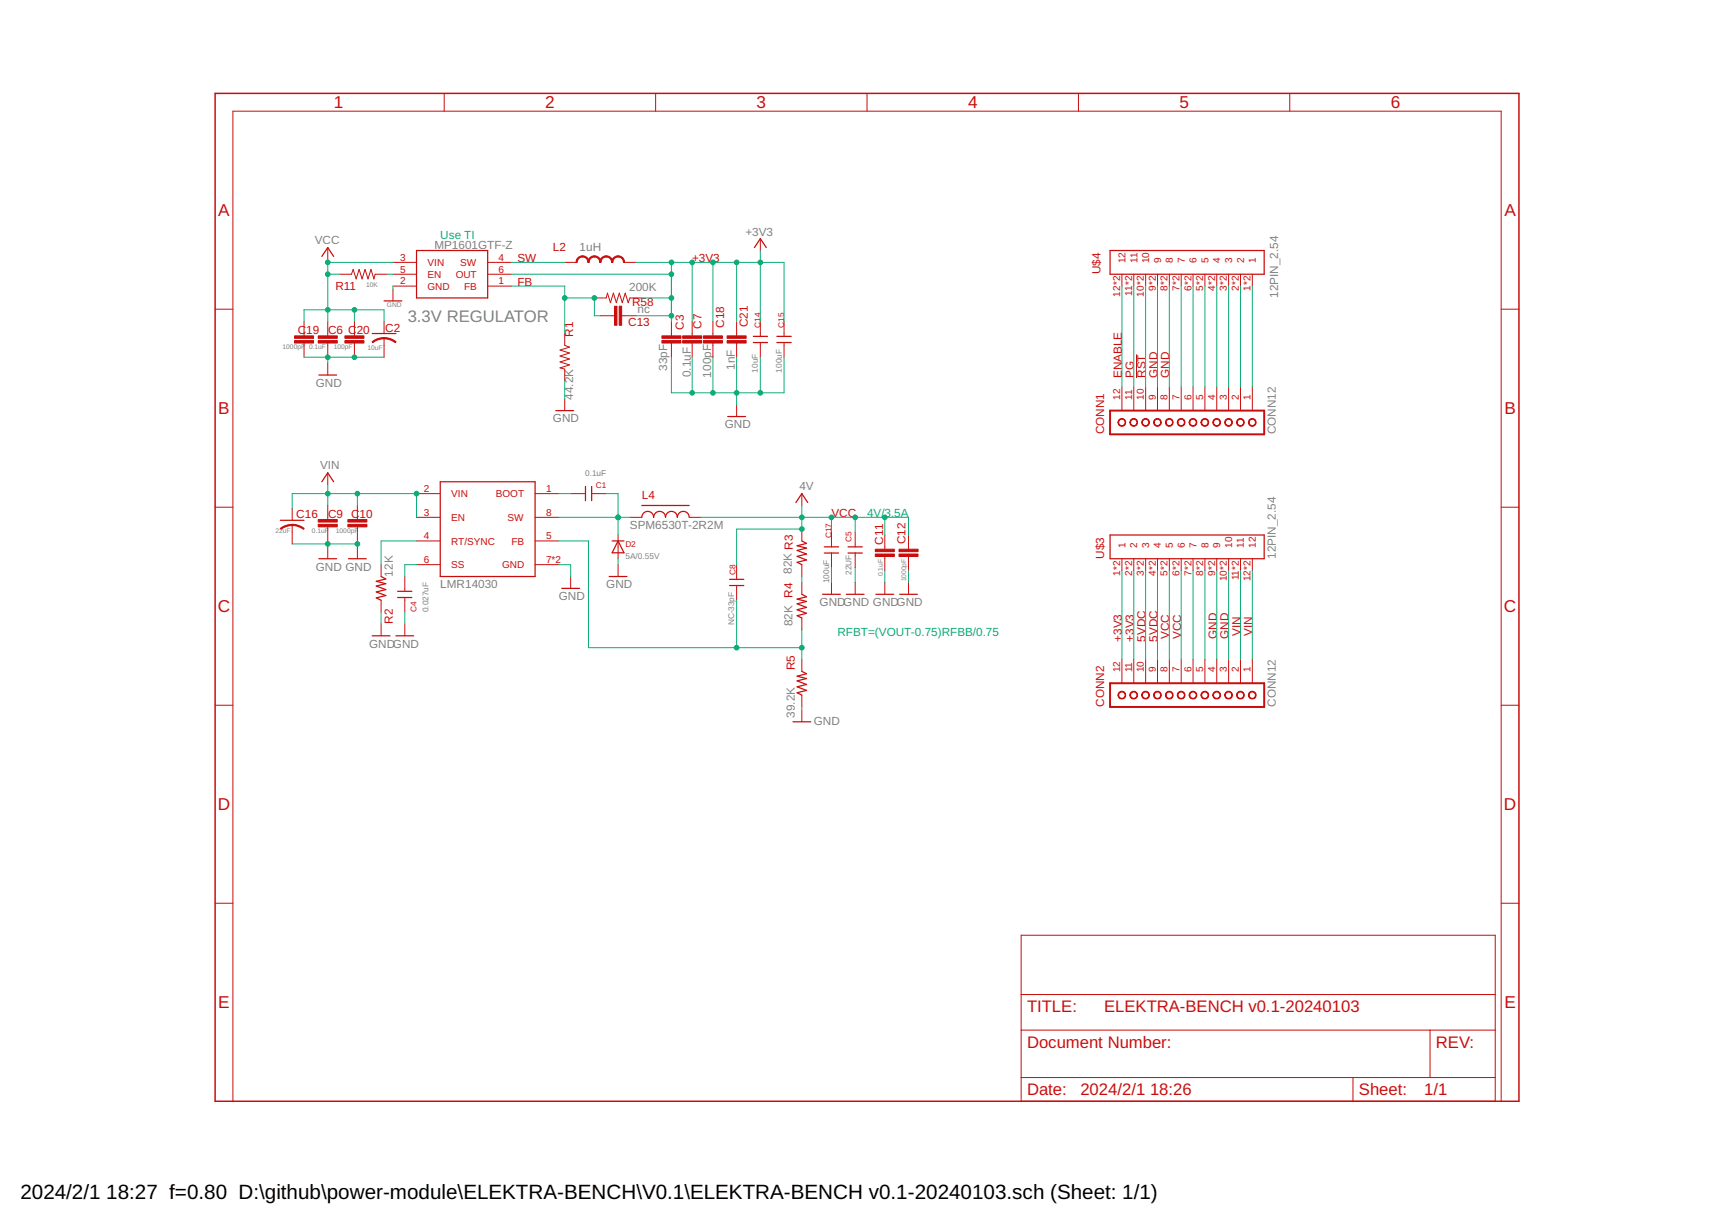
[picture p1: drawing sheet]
<svg xmlns="http://www.w3.org/2000/svg" width="297mm" height="210mm" viewBox="0 0 297 210" stroke-linecap="round" stroke-linejoin="round" font-family="sans-serif">
<g fill="none" stroke="#c90d0c" stroke-width=".17">
<path d="M76.1 16v3M112.4 16v3M148.6 16v3M184.8 16v3M221.1 16v3M36.9 53h3M52.1 55.1v2.5M52.1 58.8v2.4M56.2 42.4v2M56.2 55.1v2.5M56.2 58.8v2.4M58.2 47h2l.3-.8 .5 1.6 .6-1.6 .5 1.6 .5-1.6 .5 1.6 .5-1.6 .5 1.6 .2-.8h2"/>
<path d="M60.7 55.1v2.5M60.7 58.8v2.4M65.8 55.1v2M65.8 58v3.2M67.4 47h4M67.4 45h4M67.4 49h4M67.4 49.5v2.1M83.6 47h4.1M83.6 45h4.1M83.6 49h4.1M96.8 45h2"/>
<path d="M96.8 57.1v2.1l.8 .3-1.6 .5 1.6 .5-1.6 .5 1.6 .5-1.6 .5 1.6 .5-1.6 .5 .8 .2v2.1M101.9 51.1h2l.2-.9 .5 1.7 .5-1.7 .5 1.7 .6-1.7 .5 1.7 .5-1.7 .5 1.7 .3-.8h2M102.9 54.1h2.4M106.6 54.1h2.4M107 45h2M115.1 55.1v2.5M115.1 58.8v2.4M118.6 55.1v2.5M118.6 58.8v2.4M122.2 55.1v2.5M122.2 58.8v2.4M126.3 55.1v2.5"/>
<path d="M126.3 58.8v2.4M130.3 40.9v2M130.3 55.1v2.6M130.3 58.7v2.5M134.4 55.1v2.6M134.4 58.7v2.5M192.3 47v2M194.3 47v2M196.4 47v2M198.4 47v2M200.4 47v2M202.5 47v2"/>
<path d="M204.5 47v2M206.5 47v2M208.6 47v2M210.6 47v2M212.6 47v2M214.7 47v2M257.3 53h3M56.2 62.2v2.1M96.8 68.3v2.1M126.3 69.3v2.1M192.3 66.3v4.1M194.3 66.3v4.1"/>
<path d="M194.8 60.7v4.1M196.4 66.3v4.1M198.4 66.3v4.1M200.4 66.3v4.1M202.5 66.3v4.1M204.5 66.3v4.1M206.5 66.3v4.1M208.6 66.3v4.1M210.6 66.3v4.1M212.6 66.3v4.1M214.7 66.3v4.1M36.9 86.9h3"/>
<path d="M50.1 87.1v2.1M50.1 90v3.2M56.2 81v2.1M56.2 86.6v2.4M56.2 90.3v2.4M56.2 93.7v2M61.3 86.6v2.4M61.3 90.3v2.4M61.3 93.7v2M65.3 96.8v2M69.4 98.8v2.5M71.4 84.6h4.1"/>
<path d="M71.4 88.6h4.1M71.4 92.7h4.1M71.4 96.8h4.1M91.7 84.6h4.1M91.7 88.6h4.1M91.7 92.7h4.1M91.7 96.8h4.1M97.8 98.8v2M97.8 84.6h2.6M101.4 84.6h2.5M105.9 91.7v4M105.9 96.8v2"/>
<path d="M108 88.6h2M118.1 88.6h2.1M126.3 96.8v2.5M137.4 84.6v2M137.4 90.7v2M137.4 96.8v2M137.4 99.8v2M142.5 91.2v2.5M142.5 94.8v2.5M142.5 99.8v2M146.6 91.2v2.5M146.6 94.8v2.5"/>
<path d="M146.6 99.8v2M151.7 91.7v2.4M151.7 95.3v2.5M151.7 99.8v2M155.7 91.7v2.4M155.7 95.3v2.5M155.7 99.8v2M192.3 95.7v2.1M194.3 95.7v2.1M196.4 95.7v2.1M198.4 95.7v2.1M200.4 95.7v2.1"/>
<path d="M202.5 95.7v2.1M204.5 95.7v2.1M206.5 95.7v2.1M208.6 95.7v2.1M210.6 95.7v2.1M212.6 95.7v2.1M214.7 95.7v2.1M257.3 86.9h3M65.3 102.8v2.1M65.3 106.9v2M69.4 102.4v2.5M69.4 106.9v2"/>
<path d="M126.3 100.3v2.5M137.4 105.9v2M137.4 113v2M137.4 119.1v2M192.3 113v4.1M194.3 113v4.1M196.4 113v4.1M198.4 113v4.1M200.4 113v4.1M202.5 113v4.1M204.5 113v4.1M206.5 113v4.1"/>
<path d="M208.6 113v4.1M210.6 113v4.1M212.6 113v4.1M214.7 113v4.1M36.9 120.8h3M137.4 121.6v2.1M257.3 120.8h3M36.9 154.8h3M257.3 154.8h3M175 160.3h81.3v28.4h-81.3zM175 176.5h81.3M175 170.4h81.3"/>
<path d="M245.1 176.5v8.1M39.9 188.7v-169.7h217.4v169.7M175 184.6h81.3M231.9 184.6v4.1"/>
</g>
<path d="M36.9 16h223.4v172.7h-223.4z" fill="none" stroke="#c90d0c" stroke-width=".25"/>
<g fill="none" stroke="#c90d0c" stroke-width=".21">
<path d="M55.2 43.9l1-1.5 1 1.5M63.8 57.1h4.1M65.8 51.6h3.1M71.4 42.9h12.2v8.2h-12.2zM129.1 57.6h2.5M129.1 58.7h2.5M129.3 42.4l1-1.5 1 1.5M133.2 57.6h2.4M133.2 58.7h2.4M190.3 42.9h26.4v4.1h-26.4zM54.7 64.3h3M95.3 70.4h3"/>
<path d="M124.7 71.4h3.1M48 89.2h4.1M54.7 95.7h3M55.2 82.5l1-1.5 1 1.5M59.7 95.7h3.1M65.3 98.8l.8 .4-1.6 .4 1.6 .4-1.6 .4 1.6 .6-1.6 .4 1.6 .6-1.6 .4 .8 .4M75.5 82.5h16.2v16.3h-16.2zM100.4 83.4v2.4M101.4 83.4v2.4M104.4 98.8h3.1M104.9 92.7h2.1M105.9 92.7l1.1 2h-2.1z"/>
<path d="M110 88.6a1.02 1.02 0 0 1 1-1 1.02 1.02 0 0 1 1 1 1.02 1.02 0 0 1 1.1-1 1.02 1.02 0 0 1 1 1 1.02 1.02 0 0 1 1-1 1.02 1.02 0 0 1 1 1 1.02 1.02 0 0 1 1-1 1.02 1.02 0 0 1 1 1M110 86.6h8.1M125.1 99.3h2.4M136.4 86.1l1-1.5 1.1 1.5M137.4 92.7l.8 .4-1.6 .4 1.6 .4-1.6 .4 1.6 .6-1.6 .4 1.6 .6-1.6 .5 .8 .4M141.3 94.8h2.4M141.3 93.7h2.4M145.4 94.8h2.4M145.4 93.7h2.4M190.3 91.7h26.4v4h-26.4zM63.8 108.9h3M67.9 108.9h3"/>
<path d="M68.2 101.3h2.4M68.2 102.4h2.4M96.3 100.8h3M125.1 100.3h2.4M137.4 101.8l.8 .5-1.6 .4 1.6 .4-1.6 .4 1.6 .6-1.6 .4 1.6 .6-1.6 .4 .8 .4M137.4 115l.8 .4-1.6 .5 1.6 .4-1.6 .4 1.6 .6-1.6 .4 1.6 .6-1.6 .4 .8 .4M141 101.8h3M145.1 101.8h3M150.1 101.8h3.1M154.2 101.8h3M135.9 123.7h3.1"/>
</g>
<g fill="#c90d0c" stroke="#c90d0c" stroke-width=".17">
<path d="M54.5 57.6h3.3v.4h-3.3z"/>
<path d="M54.5 58.4h3.3v.4h-3.3z"/>
<path d="M117 57.6h3.3v.4h-3.3z"/>
<path d="M117 58.4h3.3v.4h-3.3z"/>
<path d="M113.5 57.6h3.2v.4h-3.2z"/>
<path d="M113.5 58.4h3.2v.4h-3.2z"/>
<path d="M120.6 57.6h3.2v.4h-3.2z"/>
<path d="M120.6 58.4h3.2v.4h-3.2z"/>
<path d="M50.5 57.6h3.2v.4h-3.2z"/>
<path d="M50.5 58.4h3.2v.4h-3.2z"/>
<path d="M59.1 57.6h3.3v.4h-3.3z"/>
<path d="M59.1 58.4h3.3v.4h-3.3z"/>
<path d="M124.6 57.6h3.3v.4h-3.3z"/>
<path d="M124.6 58.4h3.3v.4h-3.3z"/>
<path d="M54.5 89h3.3v.5h-3.3z"/>
<path d="M54.5 89.9h3.3v.4h-3.3z"/>
<path d="M59.6 89h3.3v.5h-3.3z"/>
<path d="M59.6 89.9h3.3v.4h-3.3z"/>
<path d="M150 94.1h3.3v.4h-3.3z"/>
<path d="M150 94.9h3.3v.5h-3.3z"/>
<path d="M154.1 94.1h3.3v.4h-3.3z"/>
<path d="M154.1 94.9h3.3v.5h-3.3z"/>
<path d="M105.3 52.5h.4v3.2h-.4z"/>
<path d="M106.1 52.5h.5v3.2h-.5z"/>
</g>
<g fill="#c90d0c" stroke="#c90d0c" stroke-width=".17">
<path d="M65.8 57.8l1.1 .2 1 .5-.1 .2-.8-.4-1.2-.3z" fill-rule="evenodd"/>
<path d="M63.8 58.5l.9-.5 1.1-.2v.3l-1.2 .2-.7 .4z" fill-rule="evenodd"/>
<path d="M99 44.3l.4-.4 .4-.1v.2l-.6 .3-.3 .7h-.2z" fill-rule="evenodd"/>
<path d="M99.8 43.8h.2a1.07 1.07 0 0 1 1 1.2h-.2a.87 .87 0 0 0-1-1z" fill-rule="evenodd"/>
<path d="M101 44.3l.5-.4 .4-.1v.2l-.7 .3-.2 .7h-.2z" fill-rule="evenodd"/>
<path d="M101.9 43.8h.1a1.07 1.07 0 0 1 1 1.2h-.2a.87 .87 0 0 0-.9-1z" fill-rule="evenodd"/>
<path d="M103 44.3l.5-.4 .4-.1v.2l-.6 .3-.3 .7h-.2z" fill-rule="evenodd"/>
<path d="M103.9 43.8h.2a1.07 1.07 0 0 1 .9 1.2h-.2a.87 .87 0 0 0-.9-1z" fill-rule="evenodd"/>
<path d="M105.1 44.3l.4-.4 .4-.1v.2l-.6 .3-.3 .7h-.2z" fill-rule="evenodd"/>
<path d="M105.9 43.8h.2a1.07 1.07 0 0 1 1 1.2h-.3a.87 .87 0 0 0-.9-1z" fill-rule="evenodd"/>
<path d="M50.1 89.8l1.1 .2 .9 .6-.1 .1-1.1-.6-.8-.1z" fill-rule="evenodd"/>
<path d="M48 90.6l1-.6 1.1-.1v.2l-.8 .1-1.1 .5z" fill-rule="evenodd"/>
<path d="M191.8 71.9a.67 .67 0 0 1 1 .1 .67 .67 0 0 1-.3 1 .67 .67 0 0 1-.9-.6h.1a.55 .55 0 0 1 .9-.5 .55 .55 0 0 1 .1 1 .55 .55 0 0 1-.9-.3l-.1-.2h-.1z" fill-rule="evenodd"/>
<path d="M193.8 71.9a.67 .67 0 0 1 1.1 .1 .67 .67 0 0 1-.4 1 .67 .67 0 0 1-.8-.6h.1a.55 .55 0 0 1 .8-.5 .55 .55 0 0 1 .1 1 .55 .55 0 0 1-.9-.3v-.2h-.1z" fill-rule="evenodd"/>
<path d="M195.8 71.9a.67 .67 0 0 1 1.1 .1 .67 .67 0 0 1-.3 1 .67 .67 0 0 1-.9-.6h.1a.55 .55 0 0 1 .8-.5 .55 .55 0 0 1 .1 1 .55 .55 0 0 1-.9-.3v-.2h-.1z" fill-rule="evenodd"/>
<path d="M197.9 71.9a.67 .67 0 0 1 1 .1 .67 .67 0 0 1-.3 1 .67 .67 0 0 1-.9-.6h.1a.55 .55 0 0 1 .8-.5 .55 .55 0 0 1 .2 1 .55 .55 0 0 1-.9-.3l-.1-.2h-.1z" fill-rule="evenodd"/>
<path d="M199.9 71.9a.67 .67 0 0 1 1.1 .1 .67 .67 0 0 1-.4 1 .67 .67 0 0 1-.9-.6h.2a.55 .55 0 0 1 .8-.5 .55 .55 0 0 1 .1 1 .55 .55 0 0 1-.9-.3v-.2h-.2z" fill-rule="evenodd"/>
<path d="M201.9 71.9a.67 .67 0 0 1 1.1 .1 .67 .67 0 0 1-.3 1 .67 .67 0 0 1-.9-.6h.1a.55 .55 0 0 1 .8-.5 .55 .55 0 0 1 .1 1 .55 .55 0 0 1-.9-.3v-.2h-.1z" fill-rule="evenodd"/>
<path d="M204 71.9a.67 .67 0 0 1 1 .1 .67 .67 0 0 1-.3 1 .67 .67 0 0 1-.9-.6h.1a.55 .55 0 0 1 .8-.5 .55 .55 0 0 1 .1 1 .55 .55 0 0 1-.8-.3l-.1-.2h-.1z" fill-rule="evenodd"/>
<path d="M206 71.9a.67 .67 0 0 1 1.1 .1 .67 .67 0 0 1-.4 1 .67 .67 0 0 1-.9-.6h.2a.55 .55 0 0 1 .8-.5 .55 .55 0 0 1 .1 1 .55 .55 0 0 1-.9-.3v-.2h-.2z" fill-rule="evenodd"/>
<path d="M208 71.9a.67 .67 0 0 1 1.1 .1 .67 .67 0 0 1-.3 1 .67 .67 0 0 1-.9-.6h.1a.55 .55 0 0 1 .8-.5 .55 .55 0 0 1 .1 1 .55 .55 0 0 1-.9-.3v-.2h-.1z" fill-rule="evenodd"/>
<path d="M210.1 71.9a.67 .67 0 0 1 1 .1 .67 .67 0 0 1-.3 1 .67 .67 0 0 1-.9-.6h.1a.55 .55 0 0 1 .8-.5 .55 .55 0 0 1 .1 1 .55 .55 0 0 1-.8-.3l-.1-.2h-.1z" fill-rule="evenodd"/>
<path d="M212.1 71.9a.67 .67 0 0 1 1.1 .1 .67 .67 0 0 1-.4 1 .67 .67 0 0 1-.9-.6h.2a.55 .55 0 0 1 .8-.5 .55 .55 0 0 1 .1 1 .55 .55 0 0 1-.9-.3v-.2h-.2z" fill-rule="evenodd"/>
<path d="M214.1 71.9a.67 .67 0 0 1 1.1 .1 .67 .67 0 0 1-.3 1 .67 .67 0 0 1-.9-.6h.1a.55 .55 0 0 1 .8-.5 .55 .55 0 0 1 .1 1 .55 .55 0 0 1-.9-.3v-.2h-.1z" fill-rule="evenodd"/>
<path d="M191.8 118.7a.67 .67 0 0 1 1 0 .67 .67 0 0 1-.3 1 .67 .67 0 0 1-.9-.6h.1a.55 .55 0 0 1 .9-.5 .55 .55 0 0 1 .1 1 .55 .55 0 0 1-.9-.3l-.1-.2h-.1z" fill-rule="evenodd"/>
<path d="M193.8 118.7a.67 .67 0 0 1 1.1 0 .67 .67 0 0 1-.4 1 .67 .67 0 0 1-.8-.6h.1a.55 .55 0 0 1 .8-.5 .55 .55 0 0 1 .1 1 .55 .55 0 0 1-.9-.3v-.2h-.1z" fill-rule="evenodd"/>
<path d="M195.8 118.7a.67 .67 0 0 1 1.1 0 .67 .67 0 0 1-.3 1 .67 .67 0 0 1-.9-.6h.1a.55 .55 0 0 1 .8-.5 .55 .55 0 0 1 .1 1 .55 .55 0 0 1-.9-.3v-.2h-.1z" fill-rule="evenodd"/>
<path d="M197.9 118.7a.67 .67 0 0 1 1 0 .67 .67 0 0 1-.3 1 .67 .67 0 0 1-.9-.6h.1a.55 .55 0 0 1 .8-.5 .55 .55 0 0 1 .2 1 .55 .55 0 0 1-.9-.3l-.1-.2h-.1z" fill-rule="evenodd"/>
<path d="M199.9 118.7a.67 .67 0 0 1 1.1 0 .67 .67 0 0 1-.4 1 .67 .67 0 0 1-.9-.6h.2a.55 .55 0 0 1 .8-.5 .55 .55 0 0 1 .1 1 .55 .55 0 0 1-.9-.3v-.2h-.2z" fill-rule="evenodd"/>
<path d="M201.9 118.7a.67 .67 0 0 1 1.1 0 .67 .67 0 0 1-.4 1 .67 .67 0 0 1-.8-.6h.1a.55 .55 0 0 1 .8-.5 .55 .55 0 0 1 .1 1 .55 .55 0 0 1-.9-.3v-.2h-.1z" fill-rule="evenodd"/>
<path d="M204 118.7a.67 .67 0 0 1 1 0 .67 .67 0 0 1-.3 1 .67 .67 0 0 1-.9-.6h.1a.55 .55 0 0 1 .8-.5 .55 .55 0 0 1 .1 1 .55 .55 0 0 1-.8-.3l-.1-.2h-.1z" fill-rule="evenodd"/>
<path d="M206 118.7a.67 .67 0 0 1 1.1 0 .67 .67 0 0 1-.4 1 .67 .67 0 0 1-.9-.6h.2a.55 .55 0 0 1 .8-.5 .55 .55 0 0 1 .1 1 .55 .55 0 0 1-.9-.3v-.2h-.2z" fill-rule="evenodd"/>
<path d="M208 118.7a.67 .67 0 0 1 1.1 0 .67 .67 0 0 1-.4 1 .67 .67 0 0 1-.8-.6h.1a.55 .55 0 0 1 .8-.5 .55 .55 0 0 1 .1 1 .55 .55 0 0 1-.9-.3v-.2h-.1z" fill-rule="evenodd"/>
<path d="M210.1 118.7a.67 .67 0 0 1 1 0 .67 .67 0 0 1-.3 1 .67 .67 0 0 1-.9-.6h.1a.55 .55 0 0 1 .8-.5 .55 .55 0 0 1 .1 1 .55 .55 0 0 1-.8-.3l-.1-.2h-.1z" fill-rule="evenodd"/>
<path d="M212.1 118.7a.67 .67 0 0 1 1.1 0 .67 .67 0 0 1-.4 1 .67 .67 0 0 1-.9-.6h.2a.55 .55 0 0 1 .8-.5 .55 .55 0 0 1 .1 1 .55 .55 0 0 1-.9-.3v-.2h-.2z" fill-rule="evenodd"/>
<path d="M214.1 118.7a.67 .67 0 0 1 1.1 0 .67 .67 0 0 1-.4 1 .67 .67 0 0 1-.8-.6h.1a.55 .55 0 0 1 .8-.5 .55 .55 0 0 1 .1 1 .55 .55 0 0 1-.9-.3v-.2h-.1z" fill-rule="evenodd"/>
</g>
<path d="M190.3 70.4h26.4v4h-26.4zM190.3 117.1h26.4v4h-26.4z" fill="none" stroke="#c90d0c" stroke-width=".34"/>
<g fill="none" stroke="#0dab76" stroke-width=".17">
<path d="M52.1 55.1v-2h13.7v2M56.2 44.4v10.7M56.2 45h11.2M56.2 47h2M60.7 53.1v2M66.3 47h1.1M67.4 49v.5M87.7 49h9.1v8.1M87.7 45h9.1M87.7 47h27.4M96.8 51.1h5.1v3h1M109 45h25.4v10.1"/>
<path d="M109 54.1h6.1M110 51.1h5.1M115.1 45v10.1M118.6 45v10.1M122.2 45v10.1M126.3 45v10.1M130.3 42.9v12.2M192.3 49v17.3M194.3 49v17.3M196.4 49v17.3M198.4 49v17.3M200.4 49v17.3"/>
<path d="M202.5 49v17.3M204.5 49v17.3M206.5 49v17.3M208.6 49v17.3M210.6 49v17.3M212.6 49v17.3M214.7 49v17.3M52.1 61.2h13.7M56.2 61.2v1M96.8 65.3v3M115.1 61.2v6.1h19.3v-6.1M118.6 61.2v6.1"/>
<path d="M122.2 61.2v6.1M126.3 61.2v8.1M130.3 61.2v6.1M50.1 93.2h11.2M50.1 87.1v-2.5h21.3v4M56.2 83.1v3.5M56.2 92.7v1M61.3 84.6v2M61.3 92.7v1M71.4 96.8h-2v2M71.4 92.7h-6.1v4.1M95.8 96.8h2v2"/>
<path d="M95.8 88.6h12.2M95.8 84.6h2M95.8 92.7h5.1v18.3h36.5M103.9 84.6h2v7.1M105.9 95.7v1.1M120.2 88.6h35.5v3.1M137.4 86.6v4.1h-11.1v6.1M137.4 98.8v1M142.5 88.6v2.6M142.5 97.3v2.5M146.6 88.6v2.6M146.6 97.3v2.5"/>
<path d="M151.7 88.6v3.1M151.7 97.8v2M155.7 97.8v2M192.3 97.8v15.2M194.3 97.8v15.2M196.4 97.8v15.2M198.4 97.8v15.2M200.4 97.8v15.2M202.5 97.8v15.2M204.5 97.8v15.2M206.5 97.8v15.2M208.6 97.8v15.2"/>
<path d="M210.6 97.8v15.2M212.6 97.8v15.2M214.7 97.8v15.2M65.3 104.9v2M69.4 104.9v2M126.3 102.8v8.2M137.4 107.9v5.1M137.4 121.1v.5"/>
</g>
<g fill="#0dab76" stroke="#0dab76" stroke-width=".17">
<circle cx="56.2" cy="93.2" r=".4"/>
<circle cx="61.3" cy="93.2" r=".4"/>
<circle cx="126.3" cy="67.3" r=".4"/>
<circle cx="118.6" cy="67.3" r=".4"/>
<circle cx="122.2" cy="67.3" r=".4"/>
<circle cx="130.3" cy="67.3" r=".4"/>
<circle cx="56.2" cy="61.2" r=".4"/>
<circle cx="60.7" cy="61.2" r=".4"/>
<circle cx="115.1" cy="51.1" r=".4"/>
<circle cx="115.1" cy="45" r=".4"/>
<circle cx="115.1" cy="47" r=".4"/>
<circle cx="118.6" cy="45" r=".4"/>
<circle cx="122.2" cy="45" r=".4"/>
<circle cx="130.3" cy="45" r=".4"/>
<circle cx="115.1" cy="54.1" r=".4"/>
<circle cx="126.3" cy="45" r=".4"/>
<circle cx="56.2" cy="47" r=".4"/>
<circle cx="56.2" cy="45" r=".4"/>
<circle cx="56.2" cy="53.1" r=".4"/>
<circle cx="60.7" cy="53.1" r=".4"/>
<circle cx="137.4" cy="88.6" r=".4"/>
<circle cx="151.7" cy="88.6" r=".4"/>
<circle cx="146.6" cy="88.6" r=".4"/>
<circle cx="137.4" cy="90.7" r=".4"/>
<circle cx="142.5" cy="88.6" r=".4"/>
<circle cx="105.9" cy="88.6" r=".4"/>
<circle cx="137.4" cy="111" r=".4"/>
<circle cx="126.3" cy="111" r=".4"/>
<circle cx="96.8" cy="51.1" r=".4"/>
<circle cx="101.9" cy="51.1" r=".4"/>
<circle cx="61.3" cy="84.6" r=".4"/>
<circle cx="71.4" cy="84.6" r=".4"/>
<circle cx="56.2" cy="84.6" r=".4"/>
</g>
<g font-size="3.5">
<text x="3.5" y="205.4">2024/2/1</text>
<text x="18.2" y="205.4">18:27 f=0.80 D:\github\power-module\ELEKTRA-BENCH\V0.1\ELEKTRA-BENCH v0.1-20240103.sch (Sheet: 1/1)</text>
</g>
<g font-size="2.9" fill="#c90d0c">
<text x="57.2" y="18.6">1</text>
<text x="93.5" y="18.6">2</text>
<text x="129.7" y="18.6">3</text>
<text x="165.9" y="18.6">4</text>
<text x="202.2" y="18.6">5</text>
<text x="238.4" y="18.6">6</text>
<text x="37.4" y="37.1">A</text>
<text x="257.9" y="37.1">A</text>
<text x="37.4" y="71">B</text>
<text x="257.9" y="71">B</text>
<text x="37.3" y="104.9">C</text>
<text x="257.8" y="104.9">C</text>
<text x="37.3" y="138.8">D</text>
<text x="257.8" y="138.8">D</text>
<text x="37.4" y="172.8">E</text>
<text x="176" y="173.5">TITLE:</text>
<text x="189.2" y="173.5">ELEKTRA-BENCH v0.1-20240103</text>
<text x="257.9" y="172.8">E</text>
<text x="176" y="179.6">Document Number:</text>
<text x="246.1" y="179.6">REV:</text>
<text x="176" y="187.7">Date:</text>
<text x="185.2" y="187.7">2024/2/1</text>
<text x="197.1" y="187.7">18:26</text>
<text x="232.9" y="187.7">Sheet:</text>
<text x="244.1" y="187.7">1/1</text>
</g>
<text font-size="2.9" fill="#808080" x="69.9" y="55.1">3.3V REGULATOR</text>
<g font-size="2" fill="#808080">
<text x="53.9" y="41.8">VCC</text>
<text x="127.8" y="40.4">+3V3</text>
<text x="74.5" y="42.6">MP1601GTF-Z</text>
<text x="99.3" y="42.9">1uH</text>
<text x="107.8" y="49.9">200K</text>
<text x="109.3" y="53.7">nc</text>
<text x="219.1" y="51.1" transform="rotate(-90 219.1 51.1)">12PIN_2.54</text>
<text x="114.4" y="63.6" transform="rotate(-90 114.4 63.6)">33pF</text>
<text x="118.4" y="64.6" transform="rotate(-90 118.4 64.6)">0.1uF</text>
<text x="121.9" y="64.7" transform="rotate(-90 121.9 64.7)">100pF</text>
<text x="126" y="63.4" transform="rotate(-90 126 63.4)">1nF</text>
<text x="54.1" y="66.3">GND</text>
<text x="98.2" y="68.5" transform="rotate(-90 98.2 68.5)">44.2K</text>
<text x="94.8" y="72.4">GND</text>
<text x="124.2" y="73.4">GND</text>
<text x="218.7" y="74.4" transform="rotate(-90 218.7 74.4)">CONN12</text>
<text x="54.9" y="80.4">VIN</text>
<text x="137" y="84">4V</text>
<text x="108" y="90.7">SPM6530T-2R2M</text>
<text x="218.7" y="95.7" transform="rotate(-90 218.7 95.7)">12PIN_2.54</text>
<text x="54.1" y="97.8">GND GND</text>
<text x="67.3" y="98.8" transform="rotate(-90 67.3 98.8)">12K</text>
<text x="75.5" y="100.8">LMR14030</text>
<text x="103.9" y="100.8">GND</text>
<text x="135.7" y="98.3" transform="rotate(-90 135.7 98.3)">82K R3</text>
<text x="95.8" y="102.9">GND</text>
<text x="135.8" y="107.3" transform="rotate(-90 135.8 107.3)">82K R4</text>
<text x="140.5" y="103.9">GNDGND GNDGND</text>
<text x="63.3" y="111">GNDGND</text>
<text x="136.2" y="123" transform="rotate(-90 136.2 123)">39.2K</text>
<text x="139.5" y="124.2">GND</text>
<text x="218.7" y="121.1" transform="rotate(-90 218.7 121.1)">CONN12</text>
</g>
<g font-size="2" fill="#0dab76">
<text x="75.5" y="40.9">Use TI</text>
<text x="148.6" y="88.6">4V/3.5A</text>
<text x="143.5" y="109">RFBT=(VOUT-0.75)RFBB/0.75</text>
</g>
<g font-size="2" fill="#c90d0c">
<text x="88.7" y="45">SW</text>
<text x="94.8" y="42.9">L2</text>
<text x="118.6" y="45">+3V3</text>
<text x="188.6" y="47" transform="rotate(-90 188.6 47)">U$4</text>
<text x="57.5" y="49.6">R11</text>
<text x="88.7" y="49">FB</text>
<text x="108.3" y="52.5">R58</text>
<text x="51" y="57.2">C19</text>
<text x="56.2" y="57.2">C6 C20</text>
<text x="66" y="56.8">C2</text>
<text x="98.2" y="57.7" transform="rotate(-90 98.2 57.7)">R1</text>
<text x="107.7" y="55.8">C13</text>
<text x="117.2" y="56.5" transform="rotate(-90 117.2 56.5)">C3</text>
<text x="120.3" y="56.4" transform="rotate(-90 120.3 56.4)">C7</text>
<text x="124.1" y="56.2" transform="rotate(-90 124.1 56.2)">C18</text>
<text x="128.2" y="56.1" transform="rotate(-90 128.2 56.1)">C21</text>
<text x="192.3" y="64.8" transform="rotate(-90 192.3 64.8)">ENABLE</text>
<text x="194.3" y="64.8" transform="rotate(-90 194.3 64.8)">PG</text>
<text x="196.4" y="64.8" transform="rotate(-90 196.4 64.8)">RST</text>
<text x="198.4" y="64.8" transform="rotate(-90 198.4 64.8)">GND</text>
<text x="200.4" y="64.8" transform="rotate(-90 200.4 64.8)">GND</text>
<text x="189.2" y="74.4" transform="rotate(-90 189.2 74.4)">CONN1</text>
<text x="50.8" y="88.8">C16</text>
<text x="56.2" y="88.7">C9 C10</text>
<text x="110" y="85.6">L4</text>
<text x="142.5" y="88.6">VCC</text>
<text x="151.3" y="93.3" transform="rotate(-90 151.3 93.3)">C11</text>
<text x="155.2" y="93.3" transform="rotate(-90 155.2 93.3)">C12</text>
<text x="189.2" y="95.7" transform="rotate(-90 189.2 95.7)">U$3</text>
<text x="67.3" y="106.9" transform="rotate(-90 67.3 106.9)">R2</text>
<text x="192.3" y="110" transform="rotate(-90 192.3 110)">+3V3</text>
<text x="194.3" y="110" transform="rotate(-90 194.3 110)">+3V3</text>
<text x="196.4" y="110" transform="rotate(-90 196.4 110)">5VDC</text>
<text x="198.4" y="110" transform="rotate(-90 198.4 110)">5VDC</text>
<text x="200.4" y="109.5" transform="rotate(-90 200.4 109.5)">VCC</text>
<text x="202.5" y="109.5" transform="rotate(-90 202.5 109.5)">VCC</text>
<text x="208.5" y="109.5" transform="rotate(-90 208.5 109.5)">GND</text>
<text x="210.6" y="109.5" transform="rotate(-90 210.6 109.5)">GND</text>
<text x="212.6" y="109" transform="rotate(-90 212.6 109)">VIN</text>
<text x="214.6" y="109" transform="rotate(-90 214.6 109)">VIN</text>
<text x="136.2" y="114.8" transform="rotate(-90 136.2 114.8)">R5</text>
<text x="189.2" y="121.1" transform="rotate(-90 189.2 121.1)">CONN2</text>
</g>
<g font-size="1.7" fill="#c90d0c">
<text x="68.6" y="44.7">3</text>
<text x="68.6" y="46.7">5</text>
<text x="73.3" y="45.6">VIN</text>
<text x="73.3" y="47.6">EN</text>
<text x="78.1" y="47.6">OUT</text>
<text x="78.9" y="45.6">SW</text>
<text x="85.5" y="44.7">4</text>
<text x="85.5" y="46.7">6</text>
<text x="192.9" y="45.1" transform="rotate(-90 192.9 45.1)">12</text>
<text x="194.9" y="45.1" transform="rotate(-90 194.9 45.1)">11</text>
<text x="197" y="45.1" transform="rotate(-90 197 45.1)">10</text>
<text x="199" y="45.1" transform="rotate(-90 199 45.1)">9</text>
<text x="201" y="45.1" transform="rotate(-90 201 45.1)">8</text>
<text x="203.1" y="45.1" transform="rotate(-90 203.1 45.1)">7</text>
<text x="205.1" y="45.1" transform="rotate(-90 205.1 45.1)">6</text>
<text x="207.1" y="45.1" transform="rotate(-90 207.1 45.1)">5</text>
<text x="209.2" y="45.1" transform="rotate(-90 209.2 45.1)">4</text>
<text x="211.2" y="45.1" transform="rotate(-90 211.2 45.1)">3</text>
<text x="213.2" y="45.1" transform="rotate(-90 213.2 45.1)">2</text>
<text x="215.3" y="45.1" transform="rotate(-90 215.3 45.1)">1</text>
<text x="68.6" y="48.7">2</text>
<text x="73.3" y="49.6">GND</text>
<text x="79.5" y="49.6">FB</text>
<text x="85.5" y="48.7">1</text>
<text x="192" y="50.8" transform="rotate(-90 192 50.8)">12*2</text>
<text x="194" y="50.7" transform="rotate(-90 194 50.7)">11*2</text>
<text x="196.1" y="50.8" transform="rotate(-90 196.1 50.8)">10*2</text>
<text x="198.1" y="49.9" transform="rotate(-90 198.1 49.9)">9*2</text>
<text x="200.1" y="49.9" transform="rotate(-90 200.1 49.9)">8*2</text>
<text x="202.2" y="49.9" transform="rotate(-90 202.2 49.9)">7*2</text>
<text x="204.2" y="49.9" transform="rotate(-90 204.2 49.9)">6*2</text>
<text x="206.2" y="49.9" transform="rotate(-90 206.2 49.9)">5*2</text>
<text x="208.3" y="49.9" transform="rotate(-90 208.3 49.9)">4*2</text>
<text x="210.3" y="49.9" transform="rotate(-90 210.3 49.9)">3*2</text>
<text x="212.3" y="49.9" transform="rotate(-90 212.3 49.9)">2*2</text>
<text x="214.4" y="49.9" transform="rotate(-90 214.4 49.9)">1*2</text>
<text x="192" y="68.5" transform="rotate(-90 192 68.5)">12</text>
<text x="194" y="68.5" transform="rotate(-90 194 68.5)">11</text>
<text x="196.1" y="68.5" transform="rotate(-90 196.1 68.5)">10</text>
<text x="198.1" y="68.5" transform="rotate(-90 198.1 68.5)">9</text>
<text x="200.1" y="68.5" transform="rotate(-90 200.1 68.5)">8</text>
<text x="202.2" y="68.5" transform="rotate(-90 202.2 68.5)">7</text>
<text x="204.2" y="68.5" transform="rotate(-90 204.2 68.5)">6</text>
<text x="206.2" y="68.5" transform="rotate(-90 206.2 68.5)">5</text>
<text x="208.3" y="68.5" transform="rotate(-90 208.3 68.5)">4</text>
<text x="210.3" y="68.5" transform="rotate(-90 210.3 68.5)">3</text>
<text x="212.3" y="68.5" transform="rotate(-90 212.3 68.5)">2</text>
<text x="214.4" y="68.5" transform="rotate(-90 214.4 68.5)">1</text>
<text x="72.6" y="88.4">3</text>
<text x="72.6" y="84.3">2</text>
<text x="77.3" y="89.2">EN</text>
<text x="77.3" y="85.2">VIN</text>
<text x="85" y="85.2">BOOT</text>
<text x="87" y="89.3">SW</text>
<text x="93.6" y="84.3">1</text>
<text x="93.6" y="88.4">8</text>
<text x="72.6" y="92.4">4</text>
<text x="77.3" y="93.3">RT/SYNC</text>
<text x="87.7" y="93.3">FB</text>
<text x="93.6" y="92.4">5</text>
<text x="192.9" y="93.9" transform="rotate(-90 192.9 93.9)">1</text>
<text x="194.9" y="93.9" transform="rotate(-90 194.9 93.9)">2</text>
<text x="197" y="93.9" transform="rotate(-90 197 93.9)">3</text>
<text x="199" y="93.9" transform="rotate(-90 199 93.9)">4</text>
<text x="201" y="93.9" transform="rotate(-90 201 93.9)">5</text>
<text x="203.1" y="93.9" transform="rotate(-90 203.1 93.9)">6</text>
<text x="205.1" y="93.9" transform="rotate(-90 205.1 93.9)">7</text>
<text x="207.1" y="93.9" transform="rotate(-90 207.1 93.9)">8</text>
<text x="209.2" y="93.9" transform="rotate(-90 209.2 93.9)">9</text>
<text x="211.2" y="93.9" transform="rotate(-90 211.2 93.9)">10</text>
<text x="213.2" y="93.9" transform="rotate(-90 213.2 93.9)">11</text>
<text x="215.3" y="93.9" transform="rotate(-90 215.3 93.9)">12</text>
<text x="72.6" y="96.5">6</text>
<text x="77.3" y="97.4">SS</text>
<text x="86.1" y="97.4">GND</text>
<text x="93.6" y="96.5">7*2</text>
<text x="192" y="98.6" transform="rotate(-90 192 98.6)">1*2</text>
<text x="194" y="98.6" transform="rotate(-90 194 98.6)">2*2</text>
<text x="196.1" y="98.6" transform="rotate(-90 196.1 98.6)">3*2</text>
<text x="198.1" y="98.6" transform="rotate(-90 198.1 98.6)">4*2</text>
<text x="200.1" y="98.6" transform="rotate(-90 200.1 98.6)">5*2</text>
<text x="202.2" y="98.6" transform="rotate(-90 202.2 98.6)">6*2</text>
<text x="204.2" y="98.6" transform="rotate(-90 204.2 98.6)">7*2</text>
<text x="206.2" y="98.6" transform="rotate(-90 206.2 98.6)">8*2</text>
<text x="208.3" y="98.6" transform="rotate(-90 208.3 98.6)">9*2</text>
<text x="210.3" y="99.6" transform="rotate(-90 210.3 99.6)">10*2</text>
<text x="212.3" y="99.4" transform="rotate(-90 212.3 99.4)">11*2</text>
<text x="214.4" y="99.6" transform="rotate(-90 214.4 99.6)">12*2</text>
<text x="192" y="115.2" transform="rotate(-90 192 115.2)">12</text>
<text x="194" y="115.2" transform="rotate(-90 194 115.2)">11</text>
<text x="196.1" y="115.2" transform="rotate(-90 196.1 115.2)">10</text>
<text x="198.1" y="115.2" transform="rotate(-90 198.1 115.2)">9</text>
<text x="200.1" y="115.2" transform="rotate(-90 200.1 115.2)">8</text>
<text x="202.2" y="115.2" transform="rotate(-90 202.2 115.2)">7</text>
<text x="204.2" y="115.2" transform="rotate(-90 204.2 115.2)">6</text>
<text x="206.2" y="115.2" transform="rotate(-90 206.2 115.2)">5</text>
<text x="208.3" y="115.2" transform="rotate(-90 208.3 115.2)">4</text>
<text x="210.3" y="115.2" transform="rotate(-90 210.3 115.2)">3</text>
<text x="212.3" y="115.2" transform="rotate(-90 212.3 115.2)">2</text>
<text x="214.4" y="115.2" transform="rotate(-90 214.4 115.2)">1</text>
</g>
<g font-size="1.4" fill="#c90d0c">
<text x="130.3" y="56.1" transform="rotate(-90 130.3 56.1)">C14</text>
<text x="134.4" y="56.1" transform="rotate(-90 134.4 56.1)">C15</text>
<text x="102.1" y="83.6">C1</text>
<text x="107.2" y="93.7">D2</text>
<text x="142.5" y="92.2" transform="rotate(-90 142.5 92.2)">C17</text>
<text x="146" y="92.8" transform="rotate(-90 146 92.8)">C5</text>
<text x="126.1" y="98.6" transform="rotate(-90 126.1 98.6)">C8</text>
<text x="71.4" y="104.9" transform="rotate(-90 71.4 104.9)">C4</text>
</g>
<g font-size="1.4" fill="#808080">
<text x="129.9" y="63.8" transform="rotate(-90 129.9 63.8)">10uF</text>
<text x="134" y="63.8" transform="rotate(-90 134 63.8)">100uF</text>
<text x="100.3" y="81.5">0.1uF</text>
<text x="107.2" y="95.7">5A/0.55V</text>
<text x="142.1" y="99.9" transform="rotate(-90 142.1 99.9)">100uF</text>
<text x="146" y="98.5" transform="rotate(-90 146 98.5)">22UF</text>
<text x="73.4" y="104.9" transform="rotate(-90 73.4 104.9)">0.027uF</text>
<text x="125.9" y="107.1" transform="rotate(-90 125.9 107.1)">NC-33pF</text>
</g>
<g font-size="1.1" fill="#808080">
<text x="62.8" y="49.1">10K</text>
<text x="66.3" y="52.6">GND</text>
<text x="48.4" y="59.9">1000pF</text>
<text x="53" y="59.9">0.1uF</text>
<text x="57.2" y="59.9">100pF</text>
<text x="63" y="59.9">10uF</text>
<text x="47.2" y="91.4">22uF</text>
<text x="53.5" y="91.4">0.1uF</text>
<text x="57.6" y="91.4">1000pF</text>
<text x="151.3" y="98.7" transform="rotate(-90 151.3 98.7)">0.1uF</text>
<text x="155.3" y="99.6" transform="rotate(-90 155.3 99.6)">1000pF</text>
</g>
</svg>
